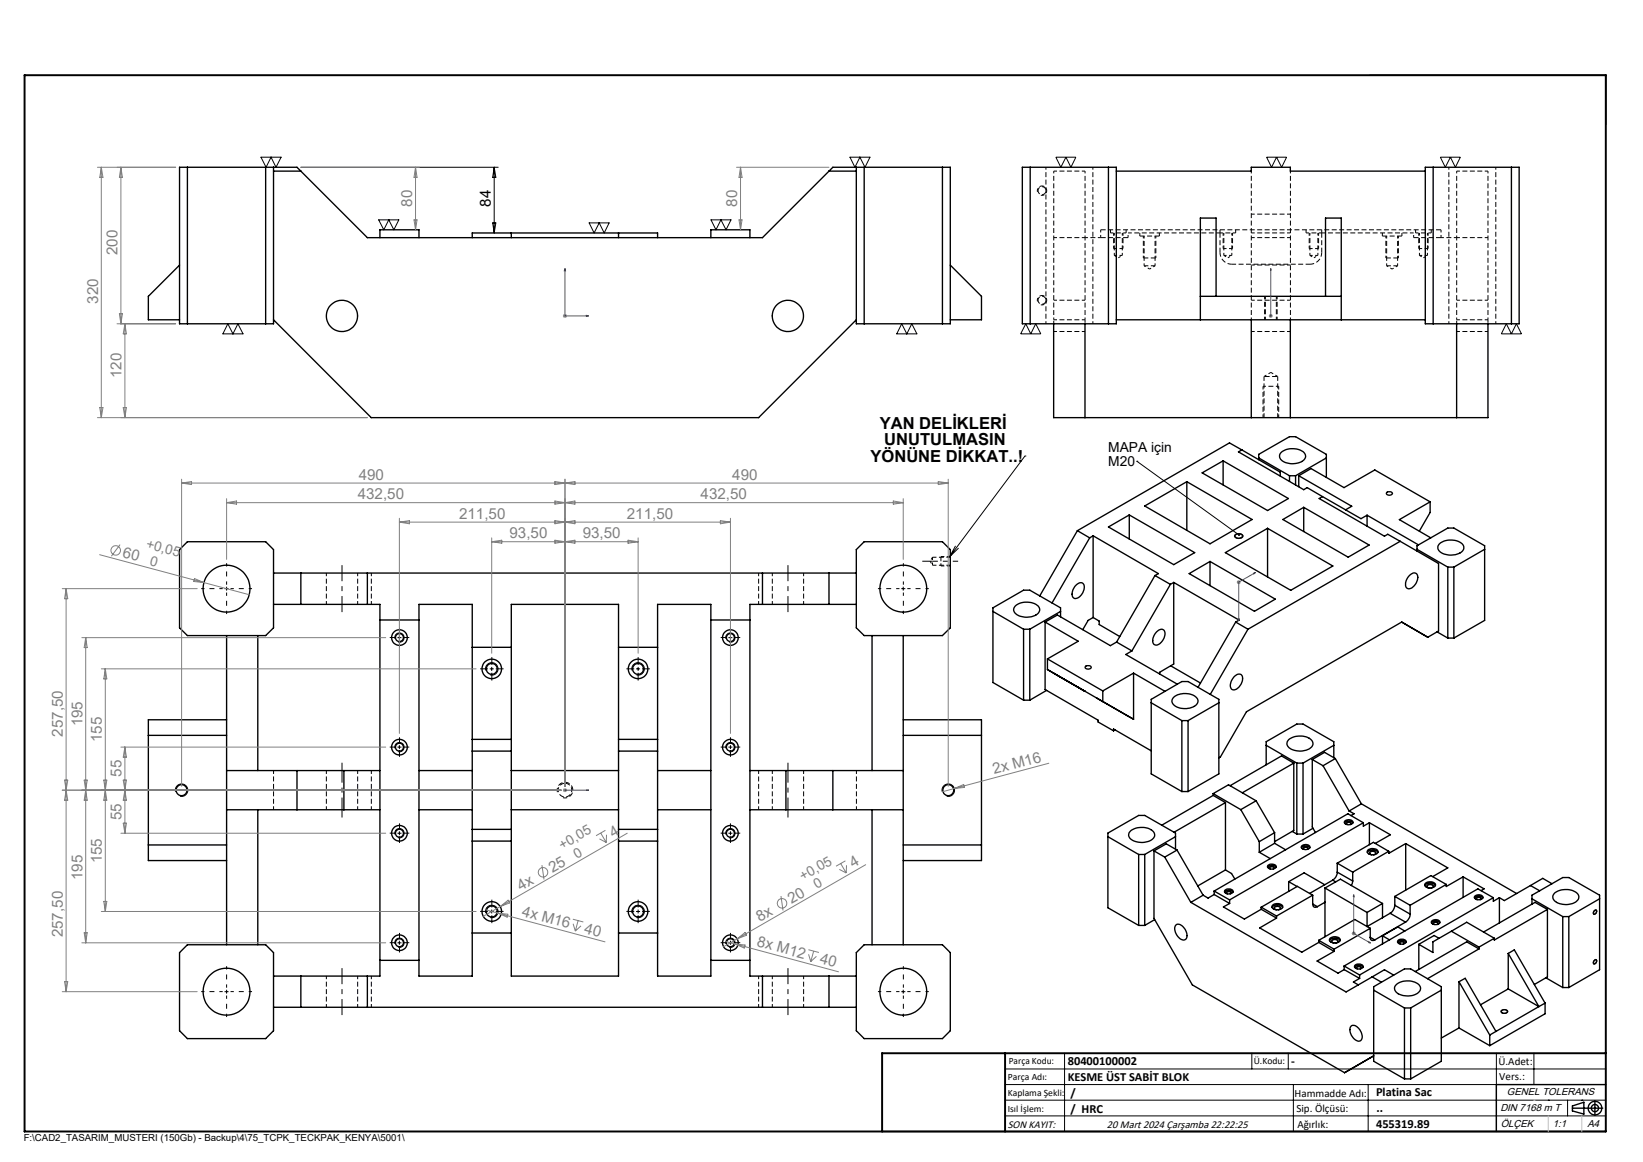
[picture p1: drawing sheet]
<svg xmlns="http://www.w3.org/2000/svg" width="420mm" height="297mm" viewBox="0 0 420 297" stroke-linecap="round" stroke-linejoin="round" font-family="sans-serif">
<g fill="none" stroke="#000" stroke-width=".26" stroke-dasharray="1.3 .6" stroke-dashoffset=".6" stroke-linecap="butt">
<path d="M267.4 42.7v40M281.4 58.7v2M284.9 59.5v5.8M312.9 59.5v5.8M334.9 59.5v5.8M362.9 59.5v5.8M368.4 58.7v2M370.4 42.7v40M284.9 65.3h2M284.9 65.3l1 .6M285.9 65.9l1-.6M286.9 65.3v-5.8"/>
<path d="M288.4 60.7v-1.2M292.5 60.3v7.6M295.3 67.9v-7.6M312.9 65.3h2M312.9 65.3l1 .6M313.9 65.9l1-.6M314.9 65.3v-5.8M334.9 65.3h2M334.9 65.3l1 .6M335.9 65.9l1-.6M336.9 65.3v-5.8M354.5 60.3v7.6"/>
<path d="M357.3 67.9v-7.6M361.4 60.7v-1.2M362.9 65.3h2M362.9 65.3l1 .6M363.9 65.9l1-.6M364.9 65.3v-5.8M279.4 82.7v-40M324.9 95.2l-1.8 1M326.6 96.2l-1.7-1M382.4 82.7v-40M237.8 143.4l.6 1.1M238.4 142.4v2.1"/>
<path d="M238.4 142.4l-.6 1M240.5 144.6v-1.2"/>
</g>
<g fill="none" stroke="#000" stroke-width=".26" stroke-dasharray="1.3 .6" stroke-dashoffset=".4" stroke-linecap="butt">
<path d="M266.1 49.9a1.2 1.2 0 0 0 1.5-1.1 1.2 1.2 0 0 0-1.3-1.3 1.2 1.2 0 0 0-1.1 1.5M269.4 43.7h8M283.9 58.7v.8M287.9 59.5v-.8M291.4 59.5v.8M311.9 58.7v.8M315.9 59.5v-.8M329.9 54.7h-10M329.9 59.5h-10M333.9 58.7v.8M337.9 59.5v-.8M353.4 59.5v.8"/>
<path d="M361.9 58.7v.8M365.9 59.5v-.8M372.4 43.7h8M266.1 77.9a1.2 1.2 0 0 0 1.5-1.1 1.2 1.2 0 0 0-1.3-1.3 1.2 1.2 0 0 0-1.1 1.5M277.4 60.7h-8M277.4 76.7h-8M287.1 63.5h-2.4M296.4 60.3v-.8M315.1 63.5h-2.4M329.9 60.7h-10M329.9 67.7h-10M329.9 76.7h-10"/>
<path d="M337.1 63.5h-2.4M358.4 60.3v-.8M365.1 63.5h-2.4M372.4 60.7h8M380.4 76.7h-8M269.4 81.7h8M269.4 84.7h8M319.9 84.7h10M322.9 98.7v8M372.4 81.7h8M372.4 84.7h8M326.9 106.7v-8"/>
<path d="M83.4 146.4v8M91.4 154.4v-8M94.9 154.4v-8M193.9 146.4v8M197.4 146.4v8M205.4 154.4v-8M240.5 144.6h2.4M242.9 142.2h-2.4M69.9 196.9v10M83.4 196.9v10M197.4 196.9v10M91.4 206.9v-10"/>
<path d="M94.9 206.9v-10M193.9 206.9v-10M205.4 206.9v-10M218.9 206.9v-10M83.4 249.4v8M91.4 257.4v-8M94.9 257.4v-8M193.9 249.4v8M197.4 249.4v8M205.4 257.4v-8"/>
</g>
<path d="M144.4 200.2a1.75 1.75 0 0 1 1.6 2.5 1.75 1.75 0 0 1-3 .3 1.75 1.75 0 0 1 1.1-2.8h.3" fill="none" stroke="#000" stroke-width=".26" stroke-dasharray="1.3 .6" stroke-dashoffset="-.1" stroke-linecap="butt"/>
<path d="M265.4 48.7a1.02 1.02 0 0 1 1.4-.9 1.02 1.02 0 0 1 .2 1.7 1.02 1.02 0 0 1-1.6-.5v-.3M311.9 59.5h-23.5M361.4 59.5h-23.5M265.4 76.7a1.02 1.02 0 0 1 1.4-.9 1.02 1.02 0 0 1 .2 1.7 1.02 1.02 0 0 1-1.6-.5v-.3M238.4 144.5h4.5M242.9 142.4h-4.5" fill="none" stroke="#000" stroke-width=".26" stroke-dasharray="1.3 .6" stroke-dashoffset=".3" stroke-linecap="butt"/>
<g fill="none" stroke="#000" stroke-width=".35">
<path d="M350.2 19.2h60.3v12.6M47.9 42.8v40M67.9 42.8v40M69.9 42.8v40h-24v-40h30l18 17.9h101l18-17.9h30v40h-24v-40M69.9 43.7h7M130.7 59.5v1.2M158.1 59.5v1.2M211.9 43.7h7M220.9 42.8v40M240.9 42.8v40M261.3 42.8h24.1v40h-24.1zM263.3 42.8v40"/>
<path d="M283.4 42.8v40M285.4 43.7h34.5v-.9h9.9v.9h34.5M364.3 42.8h24v40h-24zM366.4 42.8v40M386.4 42.8v40M45.9 67.8l-8 7.9v6h8M97.1 60.7v-2h10v2M120.7 60.7v-1.2h47.4v1.2M181.7 60.7v-2h10v2M242.9 67.8l8 7.9v6h-8M306.8 75.7h36.1M310.9 75.7v-20h-4.1v26"/>
<path d="M338.8 75.7v-20h4.1v26M69.9 81.7l25 25h99l25-25M269.3 82.8v23.9h111.1v-23.9M277.4 82.8v23.9M285.4 81.7h78.9M319.9 81.7v25M329.8 81.7v25M372.4 82.8v23.9M312.7 117.8v6.1M317.5 115l-3.2-1.8-38.9 22.4M317.5 115l-.9 .5 16.7 9.7 .9-.6 3.9 2.3M317.5 115l9.8 5.7v1"/>
<path d="M321.8 117.5v-1.4l7.8-4.5h1.6l7.9 4.5v5.9M321.8 117l7.8 4.6M327.4 115.7a4.6 4.6 0 0 1 6.2 .3 1.62 1.62 0 0 1-1.4 2.2 4.5 4.5 0 0 1-5-1l-.1-.9zM339.1 117l-7.9 4.6M220.9 138.5h20l2 2v20l-2 2h-20l-2-2v-20zM275.4 135.6l3.2 1.9M275.4 135.6l-9.6 16.7M278.6 137.5l-9.7 16.6M279.4 136.9l-.8 .6M279.4 136.9l16.7 9.7-.9 .5M279.4 136.9v20.9M283.4 134.7l5.3-3.1 16.7 9.6-5.4 3.1z"/>
<path d="M288.7 131.6v6.2M292.6 129.3l10.8-6.2 16.7 9.7-10.8 6.2zM303.4 123.1v12.5M307.3 120.9l5.4-3.1 16.7 9.6-5.4 3.1zM315.8 136.7l.8-.2a.69 .69 0 0 1 .7 0 .69 .69 0 0 1 .3 .7l-.2 .2a1.14 1.14 0 0 1-1.7-.4zM324 135v12.5M327.9 132.8l5.4-3.1 16.7 9.6-5.4 3.1zM329.6 121.6h1.6M329.6 121.6v1.4M331.2 121.6v2.3M332 121.6l3.1-1.8 8.5 4.8 7.8-4.5 14.2 8.2M332 121.6l13.5 7.8-1.5 .9"/>
<path d="M332 121.6v2.8M333.3 129.7v6.2M338.1 126.9l-.9 .5 16.7 9.7 .9-.5 3.1 1.8M338.1 126.9l9.8 5.7 1.6-.9M349.5 131.7v2.8M349.5 131.7l13.1 7.6M354.5 125.9l.4-.2a.6 .6 0 0 1 .7 0 .6 .6 0 0 1 .2 .7l-.6 .2a.53 .53 0 0 1-.6-.1 .53 .53 0 0 1-.1-.6zM357.9 138.4l9.8 5.6v17.3l-2.7 1.6-6.7-3.9M357.9 138.4l-38.9 22.4M365.6 128.3l-7.9 4.5 8.1 4.7M365.6 128.3v2.7l-2.8 4.7M367.9 139.1a4.6 4.6 0 0 1 6.2 .3 1.62 1.62 0 0 1-1.4 2.2 4.3 4.3 0 0 1-5.1-1.3v-.6z"/>
<path d="M45.9 140.5l2-2h20l2 2v20l-2 2h-20l-2-2zM69.9 154.5h27.2v95h-27.2M69.9 146.5h149M76.9 146.5v8M93.9 146.5v8M97.1 158.5h10M181.7 158.5h10M194.9 146.5v8M211.9 146.5v8M218.9 154.5h-27.2v95h27.2M253.8 156.3l7.9 4.5M259.5 155a4.6 4.6 0 0 1 6.1 .3 1.77 1.77 0 0 1-1.7 2.2 4.2 4.2 0 0 1-4.7-1.3v-.6z"/>
<path d="M267.2 159l8.4 4.9-7.8 4.5M267.2 159l3.1-1.8 13.5 7.8 1.6-.9M267.2 159v17.2l13.5 7.9v.4l4 2.3M271.1 157.7v-2.3l-7.9-4.6h-1.5l-7.9 4.6v19l7.9 4.6M271.1 156.3l-7.9 4.5M274.8 149.8a1.46 1.46 0 0 1 2.1-.6 2.74 2.74 0 0 1-2.2 3.8 1.79 1.79 0 0 1-.2-2.7zM279.4 157.8l1.6 .9v.9l5.2 3.1M279.4 157.8l-1.2 .8-1.4 2.3M295.2 147.1l4 2.3M295.2 147.1l-9.8 17M299.2 149.4l-9.9 17M300 148.9l16.8 9.6-.9 .5"/>
<path d="M300 148.9l-.8 .5M300 148.9v20.8l-3.6 2.1v.5M304 146.6l5.3-3.1 16.7 9.6-5.3 3.1zM309.3 143.5v6.2M313.2 141.2l10.8-6.2 16.7 9.7-10.7 6.2zM315.9 159l-9.7 16.7M315.9 159l3.1 1.8M358.3 159l-39.7 22.9-6.6 11.6-.4 .2M358.3 159l3.5 2M360.4 147a1.12 1.12 0 0 1 1.5-.5 1.12 1.12 0 0 1 .5 1.6 2.65 2.65 0 0 1-2.6 2.3 1.91 1.91 0 0 1 0-2.7zM362.2 140.9v-1.4l7.9-4.5h1.6l7.8 4.5v19.1l-7.8 4.5M362.2 140.4l7.9 4.6"/>
<path d="M370.1 145v18.1M370.1 145h1.6M371.7 145v18.1M379.5 140.4l-7.8 4.6M57.9 162.5v79M65.9 162.5v34.5M120.7 165.4h10M158.1 165.4h10M222.9 162.5v34.5M230.9 162.5v79M261.7 160.8h1.5M261.7 179h1.5"/>
<path d="M261.7 160.8v18.2M263.2 160.8v18.2M267.5 176.5l-4.3 2.5M267.8 168.4l14.1 8.2M267.8 171.1l22 12.7M267.8 171.1l1.5 .9M267.8 168.4v2.7M275.6 175.7l1.6 .9M277.2 176.6h.1M277.5 170.3l.4-.2a.6 .6 0 0 1 .7 0 .6 .6 0 0 1 .2 .7l-.6 .2a.53 .53 0 0 1-.6-.1 .53 .53 0 0 1-.1-.6zM281.9 176.6v2.7l7.9 4.5M285.4 164.1l3.9 2.3"/>
<path d="M289.3 166.4l-1.5 .9 13.2 7.6M289.8 172l8 4.7M289.8 172l-7.9 4.6M289.8 172v11.8M294.3 179.6l7.8 4.6M295.7 161.5a1.13 1.13 0 0 1 1.1-.7 1.13 1.13 0 0 1 1 .8 3.1 3.1 0 0 1-2.3 3.3 1.35 1.35 0 0 1-.6-2.2zM299.3 170.2l7.6 4.4M299.9 178.3a4.6 4.6 0 0 1 6.2 .3 1.77 1.77 0 0 1-1.7 2.3 4.1 4.1 0 0 1-4.8-1.3v-.7zM311.6 179.6l-7.9 4.6M315.4 173a1.2 1.2 0 0 1 1.1-.7 1.2 1.2 0 0 1 1.1 .7 2.99 2.99 0 0 1-2.4 3.3 1.47 1.47 0 0 1-.4-2.3zM319 160.8l-9.6 16.7M367.3 161.5l2.8 1.6"/>
<path d="M370.1 163.1h1.6M37.9 188h20M57.9 197h39.2M57.9 184h-20v36h20M75.9 197v10M87.9 197v10M107.1 197h13.6M120.7 189v3M120.7 189v-34.5h-13.6v95h13.6v-34.5M120.7 189h10M120.7 192v20M120.7 192h10"/>
<path d="M130.7 189v3M130.7 197h27.4M130.7 189v-34.5h27.4v34.5M130.7 192v20M158.1 189v3M158.1 192v20M158.1 189h10M158.1 192h10M168.1 189v3M168.1 197h13.6M168.1 189v-34.5h13.6v95h-13.6v-34.5M168.1 192v20"/>
<path d="M191.7 197h39.2M200.9 197v10M212.9 197v10M230.9 184h20v36h-20M230.9 188h20M284.7 186.8v-.5l9.6 5.6M285 186.5l-.3 .3M302.1 184.2v18.1M302.1 184.2h1.6M303.7 184.2v18.1M323.7 190.5l7.8 4.5M329.4 189.1a4.5 4.5 0 0 1 6.1 .5 1.72 1.72 0 0 1-1.6 2.1 4.6 4.6 0 0 1-4.7-1 1.33 1.33 0 0 1 .2-1.6z"/>
<path d="M330.7 195l-13.1 7.6M330.7 195v17.3l-4.9 2.8M330.7 195l-3.1-1.8-13.2 7.6M331.5 195v18.2M331.5 195h1.6M333.1 195v18.2M335.5 194.1v17.3l.8 1.4M335.5 194.1l2.7 1.6M338.2 195.7l6.7 11.6M341 193.7v-4.1l-7.9-4.5h-1.6l-7.8 4.5v5.9M341 190.5l-7.9 4.5M341.3 193.9l-3.1 1.8"/>
<path d="M341.3 193.9l6.7 11.6M341.3 193.9l-2.7-1.6-3.1 1.8M37.9 216h20M57.9 207h39.2M65.9 207v34.5M107.1 207h13.6M120.7 212v3M120.7 215h10M120.7 212h10M130.7 212v3M130.7 207h27.4M130.7 215v34.5h27.4v-34.5"/>
<path d="M158.1 212v3M158.1 215h10M158.1 212h10M168.1 212v3M168.1 207h13.6M191.7 207h39.2M222.9 207v34.5M230.9 216h20M283.2 213.9l7.9 4.5M289 212.4a4.4 4.4 0 0 1 6.1 .5 1.72 1.72 0 0 1-1.6 2.2 4.6 4.6 0 0 1-4.8-1 1.28 1.28 0 0 1 .3-1.7zM291.1 218.4h1.5M291.1 218.4v18.1"/>
<path d="M292.6 218.4v18.1M295 217.5v17.2l9.8 17 38.9 22.5M295 217.5l2.7 1.6M297.7 219.1l6.7 11.5M300.5 217v-4.1l-7.9-4.5h-1.5l-7.9 4.5v19.1l7.9 4.5M300.5 213.9l-7.9 4.5M300.9 217.3l6.7 11.5M300.9 217.3l-3.2 1.8M300.9 217.3l-2.8-1.6-3.1 1.8M302.1 202.3h1.6M302.1 202.3l-7.8-4.5v-19.1l7.8-4.5h1.6l7.9 4.5v19.1l-7.9 4.5M310.1 203.3l3.2 1.8"/>
<path d="M310.1 203.3l-13.1 7.6M310.1 202.8v.5M310.1 202.8l7.1 4.1M310.1 202.8l3.9-2.2 7.1 4.1M313.3 205.1l-13.2 7.6M313.3 205.1v17.3M317.2 206.9l4.7 8.2M321.1 204.7l-3.9 2.2M321.1 204.7l4.7 8.1M321.9 215.1v2.7M321.9 217.8l2.8 1.7M325.8 212.8l-3.9 2.3"/>
<path d="M325.8 215.5l-3.9 2.3M325.8 215.5l2.8 1.7M325.8 212.8v2.7M330.3 212.5l1.2 .7M331.5 213.2h1.6M332.7 216.3a1.31 1.31 0 0 1 2.2 .3 1.31 1.31 0 0 1-2.3-.1zM332.7 216.7a1.45 1.45 0 0 1 2.1 0M333.4 217.1l-.1-.1a.49 .49 0 0 1 .5-.4 .49 .49 0 0 1 .5 .4l-.1 .1M335.6 211.7l-2.5 1.5M343.7 209.9l.4-.2a1.1 1.1 0 0 1 1.7 .6 1.35 1.35 0 0 1-2.2-.1zM343.7 210.4a1.44 1.44 0 0 1 2.1 0M344.4 210.7h-.1a.54 .54 0 0 1 .4-.6 .54 .54 0 0 1 .6 .4l-.1 .2"/>
<path d="M344.9 207.3l1.2 .7-.8 .5M348 205.5l-3.1 1.8M348 205.5l39.7 22.9M348.5 210.3v.9l1.6-.9M348.5 210.3l-34.2 19.7M348.5 210.3l-3.9-2.3-34.2 19.7M349.5 217.9a1.77 1.77 0 0 1 2.7 0M349.7 217.2l1-.3a1.19 1.19 0 0 1 1.5 .9 1.67 1.67 0 0 1-2.7 0zM350.1 210.3l5.3 3.1-3.9 2.2M350.1 210.3v5.6M350.7 218.5a.47 .47 0 0 1-.6-.6 .47 .47 0 0 1 .7-.3 .5 .5 0 0 1 .7 .1 .5 .5 0 0 1-.1 .7l-.3 .1M355 217.6l-9.2 5.3"/>
<path d="M355 217.6l-3.9-2.3-9.3 5.3M359.3 215.6l10.8 6.2-3.8 2.2M359.3 215.6l-4.3 2.5v-.5M359.3 215.6v11.9M120.7 238.5h10M158.1 238.5h10M291.1 236.5h1.5M295.2 235.1l-2.6 1.4M300.6 236.5a1.55 1.55 0 0 1 2.2 .8 1.93 1.93 0 0 1 0 2.9 2.78 2.78 0 0 1-2.2-3.7zM304.4 230.6l39.7 22.9 6.7-3.8M307.6 228.8l-3.2 1.8M310.4 228.6l-1.6 .9-1.2-.7"/>
<path d="M310.4 228.6l3.9 2.3M310.4 227.7l3.9 2.3M310.4 227.7v.9M313.1 228a1.45 1.45 0 0 1 2.1 0M313.2 227.5l.4-.2a1.08 1.08 0 0 1 1.6 .7 1.27 1.27 0 0 1-2.2-.3zM313.3 222.4l-7.1 4M313.3 222.4l1.5 .9 .9 1.4M313.7 228.5a.41 .41 0 0 1 .1-.6 .41 .41 0 0 1 .5 0 .3 .3 0 0 1 .4 .2 .3 .3 0 0 1-.2 .4M314.3 230.9l-1.6 .9 5.4 3.1 4.3-2.5M314.3 230v.9M322.4 232.4l3.9 2.3M322.4 231.9l3.9 2.2"/>
<path d="M322.4 231.9v.5M324.1 221.7v-.1a1.49 1.49 0 0 1 2.1 .1M324.2 221.2l.8-.3a.77 .77 0 0 1 .9 .1 .77 .77 0 0 1 .2 .8l-.4 .2a1.02 1.02 0 0 1-1.6-.7zM324.7 222.1a.41 .41 0 0 1 .1-.6 .41 .41 0 0 1 .5 0 .3 .3 0 0 1 .4 .2 .3 .3 0 0 1-.2 .4M325.2 231.9a1.71 1.71 0 0 1 2.7 0M325.4 231.3l.7-.3a1.31 1.31 0 0 1 1.8 .9 1.72 1.72 0 0 1-2.7-.1zM326.3 232.5a.47 .47 0 0 1-.5-.5 .47 .47 0 0 1 .7-.3 .5 .5 0 0 1 .6 .1 .5 .5 0 0 1 0 .6l-.3 .1M326.3 234.7l-4.3 2.5 10.8 6.2 4.3-2.5M326.3 234.1v.6M329.4 225.4l2.2 1.2M329.4 225.4l4-2.3 5.2 3M329.4 225.4v2.4"/>
<path d="M335.6 231.1a.72 .72 0 0 0 .3 .7 .72 .72 0 0 0 .9-.1M335.6 228.8v2.3M335.6 228.8l-9.3 5.3M335.6 228.8l-4-2.2-9.2 5.3M335.6 231.1l1.2 .6M338.7 230.6l-1.9 1.1M338.7 227v12.4M338.7 227l10.8 6.2M338.7 227l4-2.3 10.7 6.2M340 239.8l.6-.3a1.41 1.41 0 0 1 2 .8 1.72 1.72 0 0 1-2.8 0zM340.7 225l-5.9 3.3M340.7 225l.8 .4"/>
<path d="M341.8 222.9v.2a2.53 2.53 0 0 1-1.1 1.9M341.8 220.6l4 2.3M341.8 222.9l4 2.3M341.8 220.6v2.3M345.8 225.2l-.4 1.1M345.8 222.9v2.3M349.5 233.2v3.6l3.9-2.2M350.3 239.6a.71 .71 0 0 0 .3 .7 .71 .71 0 0 0 .8-.1M350.3 237.3v2.3M350.3 237.3l-9.3 5.3M350.3 237.3l-4-2.3-9.2 5.3M350.3 239.6l1.1 .6"/>
<path d="M353.4 230.9v3.7M353.4 239.2v2.1M353.4 230.9l-3.9 2.3M353.4 239.2l1.8 1M355.4 233.4l-2 1.2M355.4 233.4l3.9 2.3M356.6 231.4l-.4 1.1-.8 .9M356.6 229.1l3.9 2.3M356.6 231.4l3.9 2.2M356.6 229.1v2.3M359.1 238l-1.8-1.1-3.9 2.3M359.3 235.7l-7.9 4.5"/>
<path d="M360.5 233.6a2.71 2.71 0 0 1-1.2 2.1M360.5 231.4v2.2M364.2 226.3a1.8 1.8 0 0 1 2.7 0M364.4 225.7l.8-.3a1.31 1.31 0 0 1 1.8 .9 1.72 1.72 0 0 1-2.8 0zM365.3 227a.47 .47 0 0 1-.5-.6 .47 .47 0 0 1 .7-.3 .53 .53 0 0 1 .6 0 .53 .53 0 0 1 .2 .7l-.5 .2M365.9 235.9l.1-.1a1.45 1.45 0 0 1 2.1 .1M366 235.4l.3-.2a1.1 1.1 0 0 1 1.8 .7 1.25 1.25 0 0 1-2.2-.3zM366.6 236.3l-.1-.1a.51 .51 0 0 1 .5-.5 .51 .51 0 0 1 .5 .5l-.1 .1M367.8 239.8l-1.2-.7-3.9 2.3M369.7 226.1l-9.2 5.3M369.7 226.1l-3.9-2.3-9.2 5.3M371 238l-4.7 2.7v2.7l-3.6-2"/>
<path d="M371 238l3.9-2.3 7.1 4.1M371 238l7.1 4.1M374 224.1l-4.3 2.5v-.5M374 224.1v5.3M374 224.1l5.4 3.1-.8 .4M376.9 229.5l.3-.2a1.5 1.5 0 0 1 1.9 .2M377 229l.3-.2a1.1 1.1 0 0 1 1.8 .7 1.25 1.25 0 0 1-2.2-.3zM377.6 229.9h-.1a.49 .49 0 0 1 .5-.5 .49 .49 0 0 1 .5 .5h-.1M381.7 229.4l-34.1 19.8M381.7 229.4v1l1.6-1M381.7 229.4l-3.9-2.2-34.2 19.7M382 239.8l-3.9 2.3"/>
<path d="M383.3 229.4v6.5M391.2 226.3l-6.6 3.9-1.3-.8M391.2 226.3l2.4 1.4M391.6 231.1v-2.3l7.9-4.5h1.5l7.9 4.5v19.1l-7.9 4.5M391.6 229.7l7.9 4.6M395.6 232.4l-13.6 7.9v-.5M395.6 232.4v17.3l-3.4 1.9M395.6 232.4l-3.2-1.8-13.2 7.6M396.7 225.9l-2.3-1.4-3.2 1.8M397.4 228.3a4.7 4.7 0 0 1 6 .3 1.57 1.57 0 0 1-1.2 2.3 4.5 4.5 0 0 1-5.2-1.2v-.8zM399.5 234.3v18.1M399.5 234.3h1.5"/>
<path d="M401 234.3v18.1M407.6 232.8a.32 .32 0 0 1 .5-.1 .32 .32 0 0 1 0 .5 .38 .38 0 0 1-.3 .4 .38 .38 0 0 1-.4-.2zM408.9 229.7l-7.9 4.6M45.9 243.5l2-2h20l2 2v20l-2 2h-20l-2-2zM69.9 257.5h149M76.9 249.5v8M93.9 249.5v8M97.1 245.5h10M181.7 245.5h10M194.9 249.5v8M211.9 249.5v8M218.9 243.5l2-2h20l2 2v20l-2 2h-20l-2-2z"/>
<path d="M337.1 240.9l3.9 2.3M337.1 240.3l3.9 2.3M337.1 240.3v.6M339.9 240.4a1.77 1.77 0 0 1 2.7 0M341 241a.47 .47 0 0 1-.5-.5 .47 .47 0 0 1 .6-.4 .5 .5 0 0 1 .7 .1 .5 .5 0 0 1 0 .7l-.3 .1M341 243.2l-4.3 2.4 5.4 3.1 1.5-.9M341 242.6v.6M343.6 247.8l4 2.3M343.6 246.9l4 2.3M343.6 246.9v.9M346.3 247.2a1.45 1.45 0 0 1 2.1 0M346.4 246.7l.5-.3a1.09 1.09 0 0 1 1.5 .8 1.34 1.34 0 0 1-2.1-.2z"/>
<path d="M347 247.6a.32 .32 0 0 1-.2-.4 .32 .32 0 0 1 .5-.1 .36 .36 0 0 1 .5 0 .36 .36 0 0 1-.1 .5M347.6 250.1l-1.6 .9 1.2 .7M347.6 249.2v.9M350.8 249.7l2.3 1.3M351.2 253.1l7.8 4.5M356.3 249.2l-2.4-1.3-3.1 1.8M356.9 251.7a4.4 4.4 0 0 1 6.1 .5 1.78 1.78 0 0 1-1.5 2.1 4.3 4.3 0 0 1-4.9-1.2l-.1-.8zM357.3 240.9a1.45 1.45 0 0 1 2.1 0M357.4 240.3l.5-.2a1.04 1.04 0 0 1 1.5 .7 1.26 1.26 0 0 1-2.1-.2zM358 241.3a.41 .41 0 0 1 0-.6 .41 .41 0 0 1 .6 0 .3 .3 0 0 1 .3 .2 .3 .3 0 0 1-.2 .4M359 257.6v18.2M359 257.6h1.6"/>
<path d="M360.6 257.6v18.2M362.7 241.4v6.4M368.4 253.1l-7.8 4.5M373 250.9l1.5-.9 7.9 13.6M373 250.9v11.8M373 250.9l7.8 13.6M378.1 242.5l-13.2 7.7M378.1 242.1v.4M378.1 242.5l-3.2-1.8-13.1 7.6M383.9 258.3l.4-.2a.69 .69 0 0 1 1 .6l-.3 .2a.75 .75 0 0 1-1.2-.5zM385.6 252.8l-7.1 4M385.6 243.7l1.5-.9 7.9 13.6"/>
<path d="M385.6 243.7v9.1M385.6 252.8l7.8 4.5M385.6 243.7l7.8 13.6M393.4 257.3l-12.6 7.2M395 256.4l-1.6 .9M395 256.4v2.7l-14.2 8.2M395.1 249.9l4.4 2.5M399.5 252.4h1.5M407.6 245.5a.32 .32 0 0 1 .5-.1 .32 .32 0 0 1 0 .5 .38 .38 0 0 1-.3 .4 .38 .38 0 0 1-.4-.2zM345.4 262.3a1.7 1.7 0 0 1 2.3 1l.1 .3a1.62 1.62 0 0 1-.3 2.5 2.77 2.77 0 0 1-2.1-3.8zM346.9 272.4l-3.2 1.8M351.2 269.9l-7.5 4.3"/>
<path d="M359 275.8h1.6M359 275.8l-7.8-4.6v-19l7.8-4.6h1.6l7.8 4.6v19l-7.8 4.6M373 262.7l-4.6 2.6M373 262.7l7.8 4.6M380.8 264.5v2.8M410.5 277.2h-28v12M225.5 289.2h185M402 283.2h7.7M402 282.7l2.9-1v3.1l-2.9-.9zM407.7 281.3v3.8"/>
<circle cx="87.4" cy="80.7" r="4"/>
<circle cx="201.4" cy="80.8" r="4"/>
<circle cx="57.9" cy="150.5" r="6"/>
<circle cx="230.9" cy="150.5" r="6"/>
<circle cx="102.1" cy="163" r="1.03"/>
<circle cx="102.1" cy="162.9" r="2.01"/>
<circle cx="125.7" cy="171" r="1.39"/>
<circle cx="125.7" cy="170.9" r="2.51"/>
<circle cx="163.1" cy="171" r="1.4"/>
<circle cx="163.1" cy="171" r="2.5"/>
<circle cx="186.7" cy="163" r="1.03"/>
<circle cx="186.7" cy="162.9" r="2.01"/>
<circle cx="102.1" cy="191" r="1.01"/>
<circle cx="102.1" cy="191" r="2.01"/>
<circle cx="186.7" cy="191" r="1.02"/>
<circle cx="186.7" cy="191" r="2.01"/>
<circle cx="46.4" cy="202" r="1.4"/>
<circle cx="102.1" cy="213" r="1.03"/>
<circle cx="102.1" cy="213" r="2.01"/>
<circle cx="186.7" cy="213" r="1.03"/>
<circle cx="186.7" cy="213" r="2.01"/>
<circle cx="242.4" cy="202" r="1.41"/>
<circle cx="125.7" cy="233" r="2.51"/>
<circle cx="125.7" cy="233" r="1.4"/>
<circle cx="163.1" cy="233" r="2.5"/>
<circle cx="163.1" cy="233" r="1.41"/>
<circle cx="57.9" cy="253.5" r="6"/>
<circle cx="102.1" cy="241" r="1.03"/>
<circle cx="102.1" cy="240.9" r="2.01"/>
<circle cx="186.7" cy="241" r="1.03"/>
<circle cx="186.7" cy="240.9" r="2.01"/>
<circle cx="230.9" cy="253.5" r="6"/>
<circle cx="407.7" cy="283.2" r=".93"/>
<circle cx="407.7" cy="283.2" r="1.74"/>
</g>
<path d="M319.9 43.7v38M329.9 43.7v38M372.4 43.7v38M380.4 43.7v38M292.3 60.3v5.6M295.5 65.9v-5.6M354.3 60.3v5.6M357.5 65.9v-5.6M269.4 81.7v-38M277.4 81.7v-38" fill="none" stroke="#000" stroke-width=".26" stroke-dasharray="1.3 .6" stroke-dashoffset=".7" stroke-linecap="butt"/>
<g fill="none" stroke="#000" stroke-width=".26" stroke-dasharray="1.3 .6" stroke-dashoffset=".5" stroke-linecap="butt">
<path d="M283.9 59.5h4M284.7 59.5v4M311.9 59.5h4M312.7 59.5v4M333.9 59.5h4M334.7 59.5v4M361.9 59.5h4M362.7 59.5v4M281.4 60.7h-4M287.1 63.5v-4M315.1 63.5v-4M323.3 75.7v6"/>
<path d="M323.5 75.7v6M337.1 63.5v-4M365.1 63.5v-4M372.4 60.7h-4M269.4 82.7v-1M277.4 81.7v1M322.9 98.7h4M326.3 81.7v-6M326.5 81.7v-6M372.4 82.7v-1M380.4 81.7v1M240.5 143.2v-1"/>
</g>
<path d="M281.4 58.7h87M281.4 60.7h7M291.4 60.3h5M295.5 65.9h-3.2M311.9 64.5v-5M337.9 64.5v-5M353.4 60.3h5M357.5 65.9h-3.2M361.4 60.7h7M240.5 143.4v-.2" fill="none" stroke="#000" stroke-width=".26" stroke-dasharray="1.3 .6" stroke-linecap="butt"/>
<path d="M292.5 67.9h2.8M314.9 67.5a3 3 0 0 1-3-3M314.9 67.5h20M337.9 64.5a3 3 0 0 1-3 3M354.5 67.9h2.8M143.9 203.9a2 2 0 0 0 2.5-1.8 2 2 0 0 0-2.1-2.1 2 2 0 0 0-1.8 2.5" fill="none" stroke="#000" stroke-width=".26" stroke-dasharray="1.3 .6" stroke-dashoffset=".2" stroke-linecap="butt"/>
<path d="M326.6 96.2h-3.5" fill="none" stroke="#000" stroke-width=".26" stroke-dasharray="1.3 .6" stroke-dashoffset="-.2" stroke-linecap="butt"/>
<path d="M292.5 67.9l1.4 .9M293.9 68.8l1.4-.9M354.5 67.9l1.4 .9M355.9 68.8l1.4-.9" fill="none" stroke="#000" stroke-width=".26" stroke-dasharray="1.3 .6" stroke-dashoffset=".8" stroke-linecap="butt"/>
<path d="M323.1 96.2v10.5M326.6 106.7v-10.5" fill="none" stroke="#000" stroke-width=".26" stroke-dasharray="1.3 .6" stroke-dashoffset=".1" stroke-linecap="butt"/>
<g fill="none" stroke="#808080" stroke-width=".26">
<path d="M143.9 80.7h1M144 80.4l.8 .7M144.4 80.3v.9M144.8 80.4l-.8 .7M324.3 80.7h1.1M324.5 80.4l.7 .7M324.8 80.3v.9M325.2 80.4l-.7 .7M30.7 139.2l-2.2 3M316.2 148.8h.9M316.3 148.4l.7 .8M316.7 148.3v1"/>
<path d="M317 148.4l-.7 .8M143.9 202h1M144 201.6l.8 .7M144.4 201.5v1M144.8 201.6l-.8 .7M153.2 214.4l1.8 .9M153.6 212.9l1.4 2.4M154.8 212.2l-2.4 1.4M155 213.4v1.9M138.5 221.1l.6 3.7M146.4 234.9l2.7 .8M146.5 236.1l.6 1.9"/>
<path d="M147.8 235.3l-.7 2.7M148.5 236.6l-1.4 1.4M199.6 229l.6 3.7M214.6 222.2l1.7 .9M214.9 220.7l1.4 2.4M216.1 220l-2.4 1.4M216.4 221.2l-.1 1.9M345.5 238.6h1.1M345.7 238.2l.7 .7M346 238.1v1M346.4 238.2l-.7 .7M206.7 242.7l2.6 .7"/>
<path d="M206.7 243.9l.6 1.9M208 243.1l-.7 2.7M208.7 244.4l-1.4 1.4"/>
<circle cx="29.6" cy="140.7" r="1.21"/>
<circle cx="138.8" cy="222.9" r="1.21"/>
<circle cx="199.9" cy="230.9" r="1.21"/>
</g>
<g fill="none" stroke="#000" stroke-width=".26">
<path d="M66.7 40.2h5.2l-1.3 2.6-1.3-2.6-1.3 2.6zM96.8 56.2h5.2l-1.3 2.5-1.3-2.5-1.3 2.5zM150.6 57h5.1l-1.3 2.5-1.2-2.5-1.3 2.5zM181.8 56.2h5.1l-1.3 2.5-1.3-2.5-1.3 2.5zM217.3 40.2h5.1l-1.3 2.6-1.3-2.6-1.3 2.6zM269.9 40.2h5.1l-1.2 2.6-1.3-2.6-1.3 2.6zM323.8 40.2h5.1l-1.3 2.6-1.3-2.6-1.3 2.6zM368.2 40.2h5.1l-1.3 2.6-1.2-2.6-1.3 2.6zM58.2 82.8l1.3 2.5 1.3-2.5 1.3 2.5h-5.1zM230.5 82.8l1.3 2.5 1.3-2.5 1.3 2.5h-5.2zM262.2 82.8l1.3 2.5 1.3-2.5 1.3 2.5h-5.2zM385.1 82.8l1.3 2.5 1.2-2.5 1.3 2.5h-5.1z"/>
<path d="M262 116.6h.1M262 116.6l-19.2 25.7M290.6 117.9h.1M290.6 117.9l26.1 18.8M244.3 139.5l-1.5 2.8M315.8 136.6l.5-.2a.93 .93 0 0 1 .9 0 .93 .93 0 0 1 .5 .8l-.4 .3a1.1 1.1 0 0 1-1.7-.7zM57.4 150.5h1M57.9 150v1M230.4 150.5h1M230.9 150v1M245 140.1l-2.2 2.2M101 163.3a1.19 1.19 0 0 1 1-1.5 1.19 1.19 0 0 1 1.3 1.3 1.19 1.19 0 0 1-1.5 1"/>
<path d="M101.6 163h1M102.1 162.5v1M124.2 171.4a1.6 1.6 0 0 1 1.4-2 1.6 1.6 0 0 1 1.7 1.7 1.6 1.6 0 0 1-2 1.4M125.2 171h1M125.7 170.5v1M161.6 171.4a1.6 1.6 0 0 1 1.4-2 1.6 1.6 0 0 1 1.7 1.7 1.6 1.6 0 0 1-2 1.4M162.6 171h1M163.1 170.5v1M185.6 163.3a1.19 1.19 0 0 1 1-1.5 1.19 1.19 0 0 1 1.3 1.3 1.19 1.19 0 0 1-1.5 1M186.2 163h1M186.7 162.5v1M101 191.3a1.2 1.2 0 0 1 1-1.5 1.2 1.2 0 0 1 1.3 1.3 1.2 1.2 0 0 1-1.5 1"/>
<path d="M101.6 191h1M102.1 190.5v.9M185.6 191.3a1.2 1.2 0 0 1 1-1.5 1.2 1.2 0 0 1 1.3 1.3 1.2 1.2 0 0 1-1.5 1M186.2 191h1M186.7 190.5v.9M44.9 202.4a1.6 1.6 0 0 1 1.4-2 1.6 1.6 0 0 1 1.7 1.7 1.6 1.6 0 0 1-2 1.4M101 213.3a1.2 1.2 0 0 1 1-1.5 1.2 1.2 0 0 1 1.3 1.3 1.2 1.2 0 0 1-1.5 1M101.6 213h1M102.1 212.5v1M185.6 213.3a1.2 1.2 0 0 1 1-1.5 1.2 1.2 0 0 1 1.3 1.3 1.2 1.2 0 0 1-1.5 1M186.2 213h1M186.7 212.5v1"/>
<path d="M240.9 202.4a1.6 1.6 0 0 1 1.4-2 1.6 1.6 0 0 1 1.7 1.7 1.6 1.6 0 0 1-2 1.4M334.4 217.1a.6 .6 0 0 0-.6-.6 .6 .6 0 0 0-.6 .6M345.3 210.7a.65 .65 0 0 0-.4-.6 .65 .65 0 0 0-.8 .3l.1 .3M351.5 218.4a.49 .49 0 0 0 .2-.7 .49 .49 0 0 0-.7-.1 .62 .62 0 0 0-.7 0 .62 .62 0 0 0-.1 .8M124.2 233.4a1.6 1.6 0 0 1 1.4-2 1.6 1.6 0 0 1 1.7 1.7 1.6 1.6 0 0 1-2 1.4M125.2 233h1M125.7 232.5v1M161.6 233.4a1.6 1.6 0 0 1 1.4-2 1.6 1.6 0 0 1 1.7 1.7 1.6 1.6 0 0 1-2 1.4M162.6 233h1M163.1 232.5v1M314.7 228.4a.64 .64 0 0 0-.5-.7 .64 .64 0 0 0-.7 .4v.3M325.7 222a.6 .6 0 0 0-.6-.5 .6 .6 0 0 0-.6 .5"/>
<path d="M327.2 232.4a.5 .5 0 0 0 .1-.6 .5 .5 0 0 0-.6-.2 .67 .67 0 0 0-.7 0 .67 .67 0 0 0-.3 .7l.2 .1M366.3 226.9a.5 .5 0 0 0 .1-.7 .5 .5 0 0 0-.6-.2 .66 .66 0 0 0-.8 0 .66 .66 0 0 0-.2 .7l.1 .2M367.6 236.3a.6 .6 0 0 0-.6-.6 .6 .6 0 0 0-.6 .6M378.6 229.9a.65 .65 0 0 0-.5-.6 .65 .65 0 0 0-.7 .2v.4M407.5 232.8l.1-.1a.38 .38 0 0 1 .6 0 .38 .38 0 0 1-.1 .6 .42 .42 0 0 1-.4 .5 .42 .42 0 0 1-.4-.6zM57.4 253.5h1M57.9 253v1M101 241.3a1.2 1.2 0 0 1 1.1-1.5 1.2 1.2 0 0 1 1.2 1.3 1.2 1.2 0 0 1-1.5 1M101.6 241h1M102.1 240.4v1.1M185.6 241.3a1.2 1.2 0 0 1 1.1-1.5 1.2 1.2 0 0 1 1.2 1.3 1.2 1.2 0 0 1-1.5 1M186.2 241h1"/>
<path d="M186.7 240.4v1.1M230.4 253.5h1M230.9 253v1M341.9 240.9a.49 .49 0 0 0 .1-.6 .49 .49 0 0 0-.6-.2 .62 .62 0 0 0-.8 .1 .62 .62 0 0 0-.1 .7h.1M347.9 247.6a.64 .64 0 0 0-.4-.7 .64 .64 0 0 0-.8 .4l.1 .3M359 241.2a.6 .6 0 0 0-.6-.5 .6 .6 0 0 0-.6 .5M383.8 258.3a1.04 1.04 0 0 1 1.6 .3l-.1 .2a.96 .96 0 0 1-1.6-.4zM407.5 245.5l.1-.1a.4 .4 0 0 1 .6 0 .4 .4 0 0 1-.1 .6 .42 .42 0 0 1-.5 .5 .42 .42 0 0 1-.3-.6zM256.9 273.2h153.6M256.9 277.2h153.6M272.1 269.2v20M320 269.2v4"/>
<path d="M329.3 269.2v4M330.6 277.2v12M349.7 277.2v12M382.5 269.2v20M392.1 269.2v8M256.9 281.2h153.6M256.9 285.2h153.6M395.8 281.2h.1M400.7 281.2v4M404.4 281.2h.1"/>
</g>
<g fill="none" stroke="#00f" stroke-width=".26">
<path d="M144.4 68.6v12.1h6.1M144.4 68.6l.2 .6h-.3zM324.8 68.6v.6v-.6M324.8 68.6v12.1M149.9 80.6l.6 .1-.6 .2zM324.8 80.6v.3zM324.8 80.7h.1M316.5 158.3l.3-.1-.1 .5zM320.5 146.4l.5-.1-.5 .4zM321 146.3l-4.3 2.5v9.9M144.3 202h.3zM144.4 202h.1"/>
<path d="M144.4 202h6.1M150.5 202h-.6h.6M346 228.7l.2 .5-.3-.1zM346 228.7v9.9l4.3 2.4M349.9 240.7l.4 .3-.4-.1z"/>
</g>
<g fill="none" stroke="#000" stroke-width=".26" stroke-dasharray="15.2 1.3 1.3 1.3" stroke-dashoffset="14.4" stroke-linecap="butt">
<path d="M56.9 150.4h-5.5M57.9 149.4v-5.5M57.9 151.4v5.5M58.9 150.4h5.5M229.9 150.4h-5.5M230.9 149.4v-5.5M230.9 151.4v5.5M231.9 150.4h5.5M56.9 253.4h-5.5M57.9 252.4v-5.5M57.9 254.4v5.5M58.9 253.4h5.5"/>
<path d="M229.9 253.4h-5.5M230.9 252.4v-5.5M230.9 254.4v5.5M231.9 253.4h5.5"/>
</g>
<g fill="none" stroke="#000" stroke-width=".26" stroke-dasharray="15.2 1.3 1.3 1.3" stroke-linecap="butt">
<path d="M238.4 143.4h-2.6M101.1 162.9h-1.5M102.1 161.9v-1.5M102.1 163.9v1.5M103.1 162.9h1.5M124.7 170.9h-2M125.7 169.9v-2M125.7 171.9v2M126.7 170.9h2M162.1 170.9h-2M163.1 169.9v-2M163.1 171.9v2"/>
<path d="M164.1 170.9h2M185.7 162.9h-1.5M186.7 161.9v-1.5M186.7 163.9v1.5M187.7 162.9h1.5M101.1 190.9h-1.5M102.1 189.9v-1.5M102.1 191.9v1.5M103.1 190.9h1.5M185.7 190.9h-1.5M186.7 189.9v-1.5M186.7 191.9v1.5"/>
<path d="M187.7 190.9h1.5M101.1 212.9h-1.5M102.1 211.9v-1.5M102.1 213.9v1.5M103.1 212.9h1.5M185.7 212.9h-1.5M186.7 211.9v-1.5M186.7 213.9v1.5M187.7 212.9h1.5M102.1 239.9v-1.5M124.7 232.9h-2M125.7 231.9v-2"/>
<path d="M125.7 233.9v2M126.7 232.9h2M162.1 232.9h-2M163.1 231.9v-2M163.1 233.9v2M164.1 232.9h2M186.7 239.9v-1.5M101.1 240.9h-1.5M102.1 241.9v1.5M103.1 240.9h1.5M185.7 240.9h-1.5M186.7 241.9v1.5"/>
<path d="M187.7 240.9h1.5"/>
</g>
<path d="M238.4 143.4h6.5" fill="none" stroke="#000" stroke-width=".26" stroke-dasharray="15.2 1.3 1.3 1.3" stroke-dashoffset="13.9" stroke-linecap="butt"/>
<path d="M87.4 194.9v14M201.4 194.9v14" fill="none" stroke="#000" stroke-width=".26" stroke-dasharray="15.2 1.3 1.3 1.3" stroke-dashoffset="10.1" stroke-linecap="butt"/>
<path d="M87.4 144.4v12M201.4 144.4v12M87.4 247.4v12M201.4 247.4v12" fill="none" stroke="#000" stroke-width=".26" stroke-dasharray="15.2 1.3 1.3 1.3" stroke-dashoffset="11.1" stroke-linecap="butt"/>
<path d="M6.3 19.2h404.2v270h-404.2zM256.9 269.2v20M410.5 269.2h-185v20" fill="none" stroke="#000" stroke-width=".5"/>
<path d="M395.8 285.2v4M404.4 285.2v4" fill="none" stroke="#c0c0c0" stroke-width=".26"/>
<circle cx="392.1" cy="281.2" r=".17" fill="#c0c0c0"/>
<path d="M76.9 42.8h50.5M125.9 57h.9l-.5 2.5zM126.3 42.8v16.7M126.3 42.8l.5 2.5h-.9z" fill="none" stroke="#000" stroke-width=".26"/>
<g fill="none" stroke="#808080" stroke-width=".26">
<path d="M24.9 42.8h20M25.9 42.8l.4 2.5h-.8zM25.9 42.8v63.9M30.9 42.8v40M30.9 42.8l.4 2.5h-.8zM76.9 42.8h30.3M105.8 56.2h.8l-.4 2.5zM106.2 42.8l.4 2.5h-.8zM106.2 42.8v15.9M188.3 42.8h23.6M188.9 56.2h.8l-.4 2.5zM189.3 42.8l.4 2.5h-.8z"/>
<path d="M189.3 42.8v15.9M29.9 82.8h15M30.5 80.2h.8l-.4 2.6zM31.9 82.8v23.9M31.9 82.8l.4 2.5h-.8zM24.9 106.7h69M25.5 104.2h.8l-.4 2.5zM31.5 104.2h.8l-.4 2.5zM46.4 123.5h196M46.4 122.5v78.5M46.4 123.5l2.6-.4v.8zM57.9 127.5v15.5"/>
<path d="M57.9 128.5h173M57.9 128.5l2.6-.4v.8zM102.1 132.5v55M102.1 133.5h84.6M102.1 133.5l2.6-.4v.8zM125.7 137.5v29.5M125.7 138.5h37.4M125.7 138.5l2.6-.4v.7zM141.9 138.1l2.5 .4-2.5 .3zM141.9 128.1l2.5 .4-2.5 .4zM141.9 133.1l2.5 .4-2.5 .4zM141.9 123.1l2.5 .4-2.5 .4z"/>
<path d="M144.4 122.5v78.5M144.4 138.5l2.6-.4v.7zM144.4 123.5l2.6-.4v.8zM144.4 128.5l2.6-.4v.8zM144.4 133.5l2.6-.4v.8zM160.5 138.1l2.6 .4-2.6 .3zM163.1 137.5v29.5M184.1 133.1l2.6 .4-2.6 .4zM186.7 132.5v55M228.4 128.1l2.5 .4-2.5 .4zM230.9 127.5v15.5M239.9 123.1l2.5 .4-2.5 .4z"/>
<path d="M242.4 122.5v78.5M15.9 150.5h34.5M16.9 150.5v103M16.9 150.5l.4 2.5h-.8zM25.5 141.8l38.2 10.2M49.7 147.9l2.4 1-2.6-.3zM20.9 163h77.7M21.9 163v78M21.9 163l.4 2.5h-.8zM25.9 171h95.8M26.9 171v62M26.9 171l.4 2.5h-.8z"/>
<path d="M16.5 199.4h.8l-.4 2.6zM21.5 199.4h.8l-.8 5.1h.8zM26.5 199.4h.8l-.8 5.1h.8zM30.9 191h67.7M31.5 199.4h.8l-.4 2.6zM31.9 191v22M31.9 191l.4 2.5h-.8zM268.1 195.1l-24.2 6.4M15.9 202h127.5M16.9 202l.4 2.5h-.8zM30.9 213h67.7M31.5 210.4h.8l-.4 2.6z"/>
<path d="M31.9 202l.4 2.5h-.8zM160.3 213l-32.4 18.7M243.9 201.5l-3 .9M243.9 201.5l2.4-1 .3 .8zM21.5 238.4h.8l-.4 2.6zM25.9 233h95.8M26.5 230.4h.8l-.4 2.6zM124.2 232.5l3 .9M127.2 233.4l27.5 7.3M127.2 233.4l2.6 .3-.2 .7zM127.9 231.7l-4.4 2.5M127.9 231.7l2-1.6 .4 .7z"/>
<path d="M188.5 240l-3.5 2M188.5 240l2-1.7 .4 .7zM221.3 221l-32.8 19M15.9 253.5h34.5M16.5 250.9h.8l-.4 2.6zM20.9 241h77.7M185.6 240.7l2.3 .6M187.9 241.3l26.4 7.1M187.9 241.3l2.6 .2-.2 .8z"/>
</g>
<path d="M316.5 136.6h.4v.3l-.2-.2 .2 .2h-.4z" fill="#000"/>
<g fill="#00f">
<path d="M149.9 202h.6zM144.3 202h.3z"/>
<path d="M324.8 80.6v.3zM324.8 68.6v.6zM349.9 240.7l.4 .3-.4-.1zM346 228.7l.2 .5-.3-.1zM320.5 146.4v.3l.5-.4zM316.5 158.3l.2 .4 .1-.5z"/>
<path d="M149.9 80.6l.6 .1-.6 .2zM144.4 68.6l.2 .6h-.3z"/>
</g>
<g font-size="4.2">
<text x="224.9" y="109.6">YAN DELİKLERİ</text>
<text x="226" y="113.8">UNUTULMASIN</text>
<text x="222.5" y="118.1">YÖNÜNE DİKKAT..!</text>
</g>
<g font-size="3.9" fill="#808080">
<text x="105.4" y="52.9" transform="rotate(-90 105.4 52.9)">80</text>
<text x="188.4" y="52.9" transform="rotate(-90 188.4 52.9)">80</text>
<text x="30.1" y="65.2" transform="rotate(-90 30.1 65.2)">200</text>
<text x="25.1" y="77.6" transform="rotate(-90 25.1 77.6)">320</text>
<text x="31.1" y="96.6" transform="rotate(-90 31.1 96.6)">120</text>
<text x="91.7" y="122.6">490</text>
<text x="187.2" y="122.6">490</text>
<text x="91.5" y="127.6">432,50</text>
<text x="179.1" y="127.6">432,50</text>
<text x="117.4" y="132.6">211,50</text>
<text x="130.3" y="137.6">93,50</text>
<text x="149" y="137.6">93,50</text>
<text x="160.2" y="132.6">211,50</text>
<text x="31.2" y="142.4" transform="rotate(15 31.2 142.4)">60</text>
<text x="21.1" y="185.7" transform="rotate(-90 21.1 185.7)">195</text>
<text x="16.1" y="188.2" transform="rotate(-90 16.1 188.2)">257,50</text>
<text x="26.1" y="189.7" transform="rotate(-90 26.1 189.7)">155</text>
<text x="254.2" y="197.9" transform="rotate(-15 254.2 197.9)">2x M16</text>
<text x="31.1" y="198.6" transform="rotate(-90 31.1 198.6)">55</text>
<text x="31.1" y="209.6" transform="rotate(-90 31.1 209.6)">55</text>
<text x="156.7" y="214.1" transform="rotate(-30 156.7 214.1)">4</text>
<text x="26.1" y="220.7" transform="rotate(-90 26.1 220.7)">155</text>
<text x="218.1" y="221.9" transform="rotate(-30 218.1 221.9)">4</text>
<text x="21.1" y="224.9" transform="rotate(-90 21.1 224.9)">195</text>
<text x="133.2" y="227.7" transform="rotate(-30 133.2 227.7)">4x</text>
<text x="141.2" y="223.1" transform="rotate(-30 141.2 223.1)">25</text>
<text x="202.3" y="231" transform="rotate(-30 202.3 231)">20</text>
<text x="16.1" y="239.6" transform="rotate(-90 16.1 239.6)">257,50</text>
<text x="133.2" y="234.1" transform="rotate(15 133.2 234.1)">4x M16</text>
<text x="149.2" y="238.4" transform="rotate(15 149.2 238.4)">40</text>
<text x="194.3" y="235.6" transform="rotate(-30 194.3 235.6)">8x</text>
<text x="193.3" y="241.8" transform="rotate(15 193.3 241.8)">8x M12</text>
<text x="209.4" y="246.1" transform="rotate(15 209.4 246.1)">40</text>
</g>
<text font-size="3.9" x="125.5" y="52.9" transform="rotate(-90 125.5 52.9)">84</text>
<g font-size="3.5">
<text x="283.3" y="115.6">MAPA için</text>
<text x="283.3" y="119.2">M20</text>
</g>
<g font-size="3.5" fill="#808080">
<text x="37.2" y="140" transform="rotate(15 37.2 140)">+0,05</text>
<text x="38.1" y="144.3" transform="rotate(15 38.1 144.3)">0</text>
<text x="143.7" y="217.1" transform="rotate(-30 143.7 217.1)">+0,05</text>
<text x="147.4" y="219.5" transform="rotate(-30 147.4 219.5)">0</text>
<text x="205.2" y="225.2" transform="rotate(-30 205.2 225.2)">+0,05</text>
<text x="208.8" y="227.3" transform="rotate(-30 208.8 227.3)">0</text>
</g>
<g font-size="3.2">
<text x="272.9" y="272.3">80400100002</text>
<text x="330" y="272.2">-</text>
<text x="272.9" y="276.3">KESME ÜST SABİT BLOK</text>
<text x="273.7" y="280.3">/</text>
<text x="351.8" y="280">Platina Sac</text>
<text x="273.7" y="284.4">/ HRC</text>
<text x="351.9" y="284.3">..</text>
<text x="351.8" y="288.3">455319.89</text>
</g>
<g font-size="2.8">
<text x="383" y="272.2">Ü.Adet:</text>
<text x="330.9" y="280.3">Hammadde Adı:</text>
<text x="383.3" y="276">Vers.:</text>
<text x="331.4" y="284.3">Sip. Ölçüsü:</text>
<text x="257.6" y="288.3">SON KAYIT:</text>
<text x="283" y="288.3">20 Mart 2024 Çarşamba 22:22:25</text>
<text x="331.6" y="288.3">Ağırlık:</text>
</g>
<g font-size="2.6">
<text x="385.2" y="279.9">GENEL TOLERANS</text>
<text x="383.5" y="284">DIN 7168 m T</text>
<text x="383.6" y="288.1">ÖLÇEK</text>
<text x="396.9" y="288.1">1:1</text>
<text x="405.8" y="288.1">A4</text>
</g>
<g font-size="2.5">
<text x="257.9" y="272">Parça Kodu:</text>
<text x="320.5" y="272">Ü.Kodu:</text>
<text x="257.6" y="280">Kaplama Şekli:</text>
<text x="257.6" y="276">Parça Adı:</text>
<text x="257.6" y="284.1">Isıl İşlem:</text>
<text x="6.1" y="291.6">F:\CAD2_TASARIM_MUSTERI (150Gb) - Backup\4\75_TCPK_TECKPAK_KENYA\5001\</text>
</g>
</svg>
